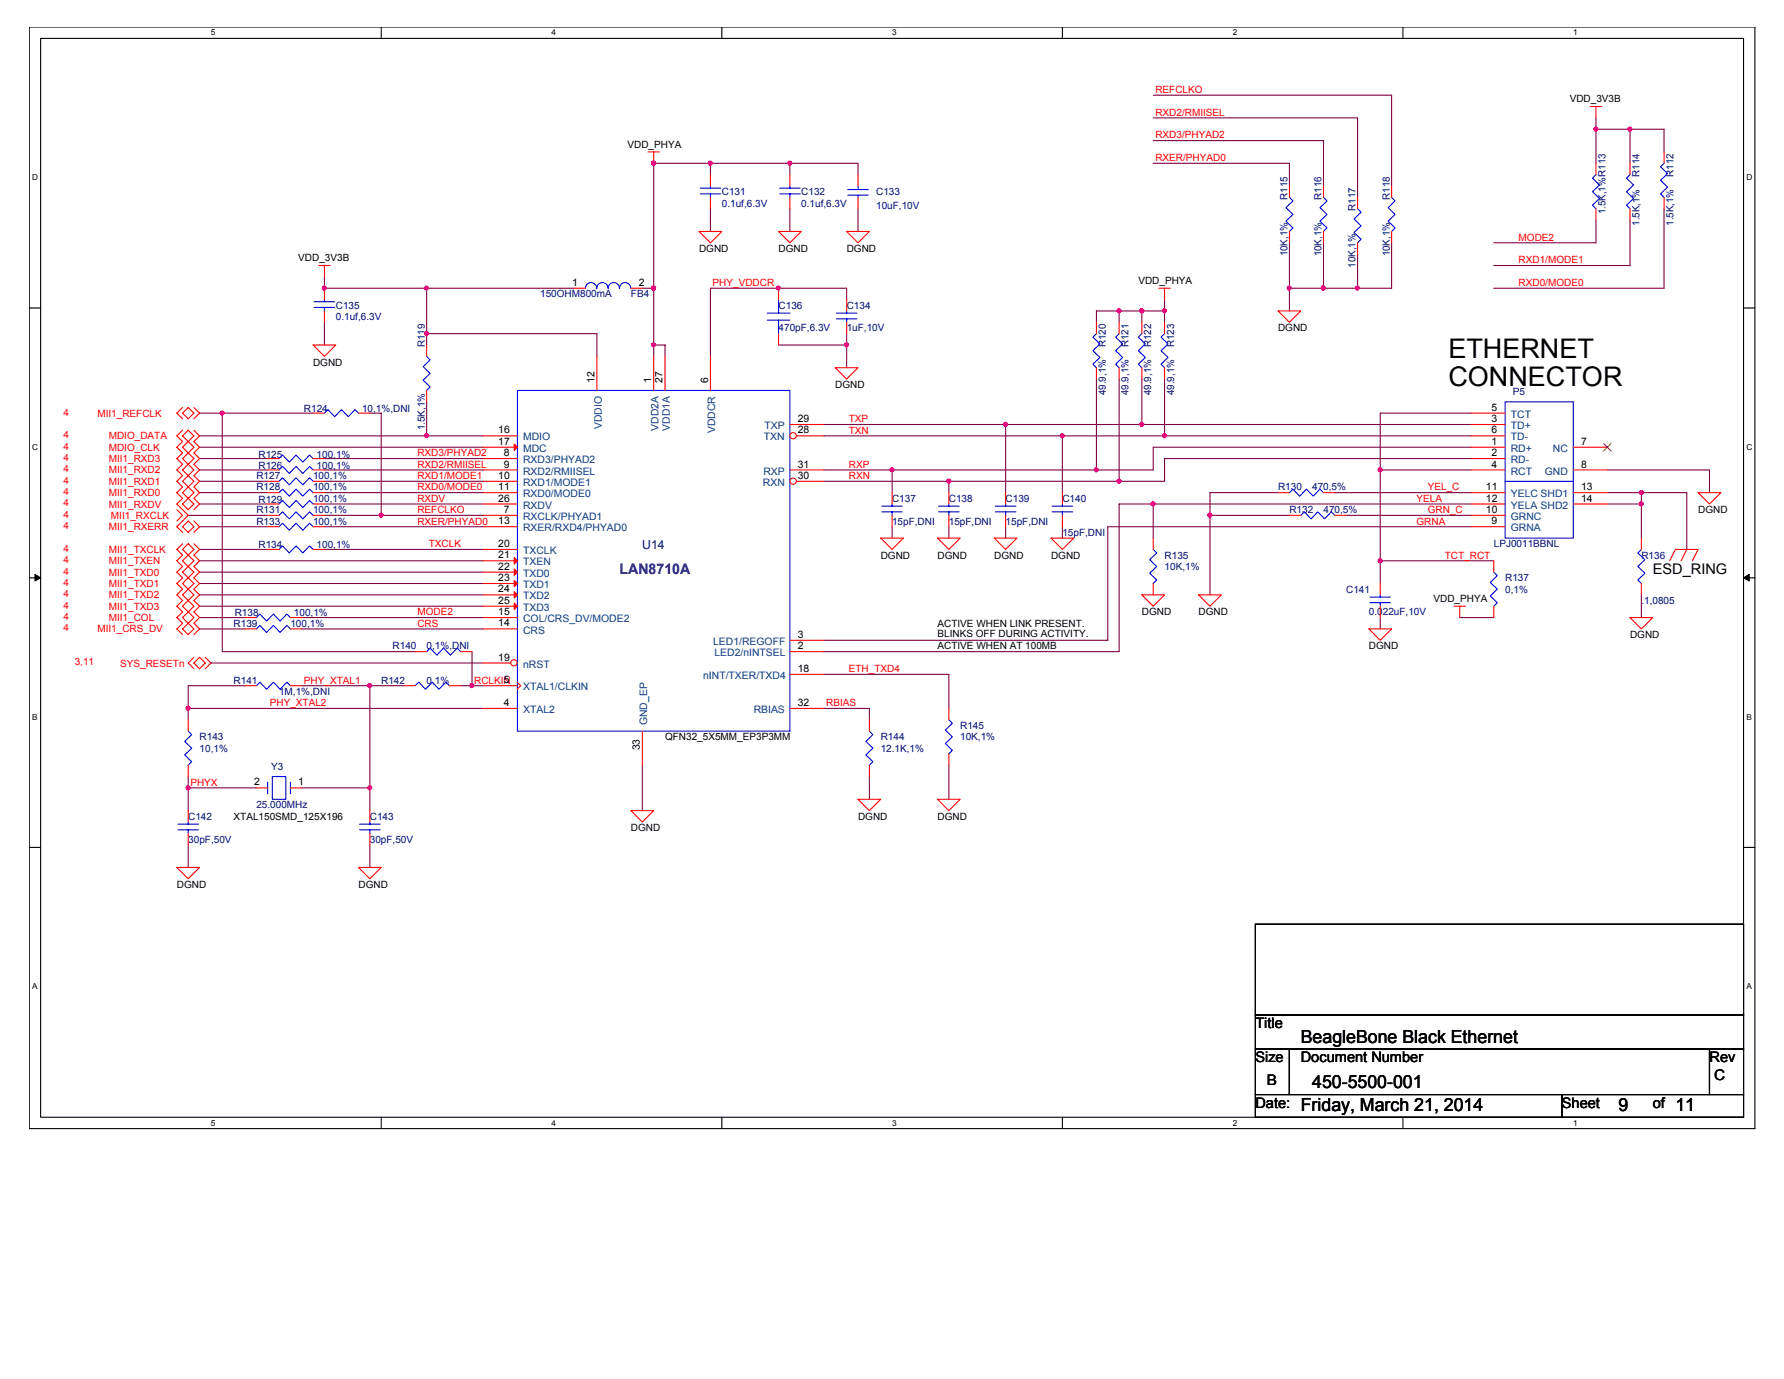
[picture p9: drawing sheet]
<svg xmlns="http://www.w3.org/2000/svg" width="279mm" height="216mm" viewBox="0 0 279 216" stroke-linecap="round" stroke-linejoin="round" font-family="sans-serif">
<path d="M4.6 4.2h270.2v172.5h-270.2zM6.4 6h266.7v168.9h-266.7z" fill="none" stroke="#000" stroke-width=".17"/>
<g fill="#fff">
<path d="M33 4.4h.7v1.4h-.7z"/>
<path d="M33 175.1h.7v1.4h-.7z"/>
</g>
<path d="M59.7 4.2v1.8M59.7 174.9v1.8" fill="none" stroke="#000" stroke-width=".17"/>
<g fill="#fff">
<path d="M86.4 4.4h.7v1.4h-.7z"/>
<path d="M86.4 175.1h.7v1.4h-.7z"/>
</g>
<path d="M113 4.2v1.8M113 174.9v1.8" fill="none" stroke="#000" stroke-width=".17"/>
<g fill="#fff">
<path d="M139.7 4.4h.7v1.4h-.7z"/>
<path d="M139.7 175.1h.7v1.4h-.7z"/>
</g>
<path d="M166.4 4.2v1.8M166.4 174.9v1.8" fill="none" stroke="#000" stroke-width=".17"/>
<g fill="#fff">
<path d="M193.1 4.4h.6v1.4h-.6z"/>
<path d="M193.1 175.1h.6v1.4h-.6z"/>
</g>
<path d="M219.7 4.2v1.8M219.7 174.9v1.8" fill="none" stroke="#000" stroke-width=".17"/>
<g fill="#fff">
<path d="M246.4 4.4h.7v1.4h-.7z"/>
<path d="M246.4 175.1h.7v1.4h-.7z"/>
<path d="M5.1 27.1h.8v1.4h-.8z"/>
<path d="M273.5 27.1h.9v1.4h-.9z"/>
<path d="M5.1 69.3h.8v1.4h-.8z"/>
<path d="M273.5 69.3h.9v1.4h-.9z"/>
</g>
<path d="M4.6 48.2h1.8M273.1 48.2h1.7" fill="none" stroke="#000" stroke-width=".17"/>
<g fill="#fff">
<path d="M5.1 111.5h.8v1.4h-.8z"/>
<path d="M273.5 111.5h.8v1.4h-.8z"/>
</g>
<path d="M4.6 90.5h1.8M273.1 90.5h1.7" fill="none" stroke="#000" stroke-width=".17"/>
<path d="M5.5 89.9l.9 .6-.9 .5zM273.1 90.5l.9-.6v1.1z" fill="#000" stroke="#000" stroke-width=".16"/>
<g fill="#fff">
<path d="M5.1 153.8h.8v1.4h-.8z"/>
<path d="M273.5 153.8h.8v1.4h-.8z"/>
</g>
<path d="M4.6 132.7h1.8M273.1 132.7h1.7M196.6 144.7h76.5v14.2h-76.5zM196.6 158.9h76.5v5.4h-76.5zM196.6 164.3h5.3v7.1h-5.3zM196.6 171.4h48v3.5h-48zM201.9 164.3h65.8v7.1h-65.8zM244.6 171.4h28.5v3.5h-28.5zM267.7 164.3h5.4v7.1h-5.4z" fill="none" stroke="#000" stroke-width=".17"/>
<g fill="none" stroke="#800040" stroke-width=".17">
<path d="M180.6 18.5h32v12.4M180.6 14.9h37.3v14.2M250 18.5v7.1M111.3 25.6v1.7M111.3 32.7v3.5M123.7 25.6v1.7M123.7 32.7v3.5M134.4 27.3v-1.7h-32v30.2M134.4 32.7v3.5M180.6 25.6h21.3v3.5M180.6 22h26.7v7.1M201.9 38v7.1h5.4"/>
<path d="M207.3 38v7.1M212.6 39.8v5.3M217.9 38v7.1h-10.6M250 20.2h5.3v5.4M250 34.5v3.5h-16.1M255.3 20.2h5.3v3.6M255.3 34.5v7.1h-21.4M260.6 32.7v12.4h-26.7M50.8 43.3v1.8h39.1M50.8 50.5v3.5M66.8 52.2h26.7v3.6M66.8 45.1v8.9"/>
<path d="M100.6 45.1h1.8M102.4 54h1.8v1.8M121.9 54h10.7M132.6 46.9v-1.8h-21.3v10.7M132.6 52.2v5.4M171.7 59.4v14.2M175.3 48.7v1.8M175.3 59.4v16M178.8 48.7v1.8M178.8 59.4v7.1M182.4 48.7h-10.7v1.8M182.4 46.9v3.6"/>
<path d="M182.4 59.4v8.8M201.9 45.1v3.6M31.3 78.9h10.6M31.3 73.6h10.6M31.3 77.1h10.6M31.3 75.4h10.6M31.3 68.2h44.4M31.3 70h44.4M31.3 71.8h10.6M31.3 64.7h17.7M34.8 64.7v37.3h30.2M50.8 78.9h24.9"/>
<path d="M50.8 73.6h24.9M50.8 77.1h24.9M50.8 75.4h24.9M50.8 71.8h24.9M57.9 64.7h1.8v16M66.8 62.9v5.3M129 66.5h101.4M129 68.2h101.4M139.7 73.6v3.5M148.6 75.4v1.7M157.5 66.5v10.6M166.4 68.2v8.9"/>
<path d="M180.6 78.9h49.8M200.2 77.1h-10.7v3.6h12.4M209.1 77.1h21.3M216.2 73.6h14.2M230.4 70h-49.8v3.6h-51.6M230.4 71.8h-48v3.6h-53.4M230.4 64.7h-14.2v26.7M251.7 78.9h5.4M251.7 73.6h16v3.5M251.7 77.1h12.5v8.9M257.1 77.1v7.1M29.5 80.7h12.4"/>
<path d="M31.3 96.7h7.1M31.3 87.8h44.4M31.3 82.5h10.6M31.3 91.4h44.4M31.3 98.5h7.1M31.3 89.6h44.4M31.3 86h10.6M31.3 93.1h44.4M31.3 94.9h44.4M47.3 96.7h28.4M47.3 98.5h28.4M50.8 82.5h24.9"/>
<path d="M50.8 80.7h24.9M50.8 86h24.9M139.7 82.5v1.7M148.6 82.5v1.7M157.5 82.5v1.7M166.4 82.5v1.7M180.6 84.2v-5.3h-5.3v23.1h-46.3M189.5 80.7v12.4M210.8 80.7h19.6M216.2 96.7v1.8M216.2 87.8h17.7M228.6 96.7h5.3"/>
<path d="M230.4 82.5h-56.9v17.7h-44.5M257.1 93.1v3.6M29.5 110.9h46.2M33 103.8h42.7M38.4 107.4h-8.9v5.3M47.3 107.4h16M57.9 107.4v19.5M72.2 107.4h3.5M73.9 102v5.4M100.6 119.8v7.1M129 105.6h19.6v5.3M129 110.9h7.2v1.8"/>
<path d="M148.6 119.8v5.3M29.5 121.6v5.3M29.5 132.2v3.6M29.5 123.4h10.6M47.3 123.4h10.6M57.9 132.2v3.6M136.2 121.6v3.5"/>
</g>
<g fill="#f0f" stroke="#f0f" stroke-width=".17">
<circle cx="171.7" cy="73.5" r=".32"/>
<circle cx="139.7" cy="73.5" r=".32"/>
<circle cx="257" cy="77.1" r=".32"/>
<circle cx="175.2" cy="75.3" r=".32"/>
<circle cx="148.6" cy="75.3" r=".32"/>
<circle cx="175.2" cy="48.7" r=".32"/>
<circle cx="178.8" cy="66.4" r=".32"/>
<circle cx="157.5" cy="66.4" r=".32"/>
<circle cx="166.4" cy="68.2" r=".32"/>
<circle cx="257" cy="78.9" r=".32"/>
<circle cx="216.1" cy="87.8" r=".32"/>
<circle cx="182.4" cy="48.7" r=".32"/>
<circle cx="178.8" cy="48.7" r=".32"/>
<circle cx="216.1" cy="73.5" r=".32"/>
<circle cx="57.9" cy="123.3" r=".32"/>
<circle cx="57.9" cy="107.3" r=".32"/>
<circle cx="66.8" cy="68.2" r=".32"/>
<circle cx="29.5" cy="110.9" r=".32"/>
<circle cx="121.9" cy="45.1" r=".32"/>
<circle cx="102.4" cy="45.1" r=".32"/>
<circle cx="102.4" cy="25.5" r=".32"/>
<circle cx="50.8" cy="45.1" r=".32"/>
<circle cx="132.6" cy="54" r=".32"/>
<circle cx="102.4" cy="54" r=".32"/>
<circle cx="123.7" cy="25.5" r=".32"/>
<circle cx="111.2" cy="25.5" r=".32"/>
<circle cx="29.5" cy="123.3" r=".32"/>
<circle cx="66.8" cy="45.1" r=".32"/>
<circle cx="66.8" cy="52.2" r=".32"/>
<circle cx="73.9" cy="107.3" r=".32"/>
<circle cx="59.7" cy="80.7" r=".32"/>
<circle cx="180.6" cy="78.9" r=".32"/>
<circle cx="34.8" cy="64.7" r=".32"/>
<circle cx="212.6" cy="45.1" r=".32"/>
<circle cx="207.3" cy="45.1" r=".32"/>
<circle cx="255.3" cy="20.2" r=".32"/>
<circle cx="249.9" cy="20.2" r=".32"/>
<circle cx="201.9" cy="45.1" r=".32"/>
<circle cx="189.5" cy="80.7" r=".32"/>
<circle cx="182.4" cy="68.2" r=".32"/>
</g>
<g fill="none" stroke="#f00" stroke-width=".17">
<path d="M249.1 16.7h1.7M250 16.7v1.8M101.5 23.8h1.8M102.4 23.8v1.8M109.5 36.2h3.5l-1.7 1.8zM111.3 27.3v1.8M111.3 30.9v1.8M121.9 36.2h3.6l-1.8 1.8zM123.7 27.3v1.8M123.7 30.9v1.8M132.6 36.2h3.6l-1.8 1.8zM207.3 29.1v1.8"/>
<path d="M207.3 36.2v1.8M212.6 30.9v1.8M212.6 38v1.8M250 25.6v1.7M250 32.7v1.8M260.6 23.8v1.8M260.6 30.9v1.8M49 54h3.6l-1.8 1.8zM49.9 41.6h1.8M50.8 41.6v1.7M66.8 54v1.8M89.9 45.1h1.8"/>
<path d="M98.8 45.1h1.8M121.9 45.1v1.8M121.9 52.2v1.8M130.8 57.6h3.6l-1.8 1.8zM178.8 50.5v1.7M178.8 57.6v1.8M181.5 45.1h1.8M182.4 45.1v1.8M182.4 50.5v1.7M182.4 57.6v1.8M200.2 48.7h3.5l-1.8 1.8zM27.7 79.8l.9 .9-.9 .9"/>
<path d="M28.6 67.4l-.9 .8 .9 .9-.9 .9 .9 .9-.9 .9 .9 .9-.9 .9 .9 .9-.9 .9 .9 .8-.9 .9 .9 .9-.9 .9 1.8 1.8-1.8 1.8 .9 .9M28.6 68.2l.9-.8 .9 .8-.9 .9zM28.6 63.8l-.9 .9 .9 .9M28.6 64.7l.9-.9 .9 .9-.9 .9zM29.5 69.1l-.9 .9 .9 .9M29.5 69.1l.9 .9-.9 .9M29.5 74.5l-.9 .9 .9 .8M29.5 74.5l.9 .9-.9 .8M29.5 76.2l-.9 .9 .9 .9M29.5 76.2l.9 .9-.9 .9M29.5 70.9l-.9 .9 .9 .9M29.5 70.9l.9 .9-.9 .9"/>
<path d="M29.5 72.7l-.9 .9 .9 .9M29.5 72.7l.9 .9-.9 .9M29.5 78l.9 .9-.9 .9-.9-.9zM30.4 67.4l.9 .8-.9 .9 .9 .9-.9 .9 .9 .9-.9 .9 .9 .9-.9 .9 .9 .9-.9 .8 .9 .9-.9 .9 .9 .9-.9 .9M30.4 63.8l.9 .9-.9 .9M41.9 73.6h1.8M41.9 71.8h1.8M41.9 75.4h1.8M49 73.6h1.8M49 71.8h1.8M49 64.7h1.8M49 75.4h1.8"/>
<path d="M56.1 64.7h1.8M66.8 61.1v1.8M75.7 73.6h5.3M75.7 77.1h5.3M75.7 71.8h5.3M75.7 75.4h5.3M75.7 68.2h5.3M75.7 70h5.3M75.7 78.9h5.3M139.7 77.1v1.8M148.6 77.1v1.8M157.5 77.1v1.8"/>
<path d="M166.4 77.1v1.8M200.2 77.1h1.7M207.3 77.1h1.8M230.4 73.6h5.3M230.4 77.1h5.3M230.4 71.8h5.3M230.4 64.7h5.3M230.4 66.5h5.3M230.4 68.2h5.3M230.4 70h5.3M230.4 78.9h5.3M246.4 73.6h5.3"/>
<path d="M246.4 77.1h5.3M246.4 70h5.3M246.4 78.9h5.3M266 77.1h3.5l-1.8 1.8zM28.6 85.1l-.9 .9 .9 .9-.9 .9 .9 .9-.9 .9 .9 .9-.9 .9 .9 .8-.9 .9 .9 .9-.9 .9 .9 .9-.9 .9 .9 .9-.9 .9 .9 .9M28.6 98.5l.9-.9 .9 .9-.9 .9zM29.5 88.7l-.9 .9 .9 .9M29.5 88.7l.9 .9-.9 .9M29.5 81.6l.9 .9-.9 .9-.9-.9zM29.5 86.9l-.9 .9 .9 .9M29.5 86.9l.9 .9-.9 .9M29.5 90.5l-.9 .9 .9 .8"/>
<path d="M29.5 90.5l.9 .9-.9 .8M29.5 92.2l-.9 .9 .9 .9M29.5 92.2l.9 .9-.9 .9M29.5 94l-.9 .9 .9 .9M29.5 94l.9 .9-.9 .9M29.5 85.1l.9 .9-.9 .9-.9-.9zM29.5 95.8l-.9 .9 .9 .9M29.5 95.8l.9 .9-.9 .9M30.4 85.1l.9 .9-.9 .9 .9 .9-.9 .9 .9 .9-.9 .9 .9 .9-.9 .8 .9 .9-.9 .9 .9 .9-.9 .9 .9 .9-.9 .9 .9 .9-.9 .9M30.4 81.6l.9 .9-.9 .9M38.4 98.5h1.7M41.9 80.7h1.8"/>
<path d="M41.9 86h1.8M45.5 98.5h1.8M49 80.7h1.8M49 86h1.8M75.7 94.9h5.3M75.7 80.7h5.3M75.7 98.5h5.3M75.7 82.5h5.3M75.7 86h5.3M75.7 87.8h5.3M75.7 89.6h5.3M75.7 91.4h5.3"/>
<path d="M75.7 93.1h5.3M75.7 96.7h5.3M137.9 84.2h3.6l-1.8 1.8zM139.7 80.7v1.8M146.8 84.2h3.6l-1.8 1.8zM148.6 80.7v1.8M155.7 84.2h3.6l-1.8 1.8zM157.5 80.7v1.8M164.6 84.2h3.6l-1.8 1.8zM166.4 80.7v1.8M178.8 93.1h3.6l-1.8 1.8zM180.6 84.2v1.8"/>
<path d="M180.6 91.4v1.7M187.7 93.1h3.6l-1.8 1.8zM201.9 80.7h1.8M209.1 80.7h1.7M214.4 98.5h3.5l-1.7 1.7zM216.2 91.4v1.7M216.2 94.9v1.8M227.7 94.9h1.8M228.6 94.9v1.8M230.4 80.7h5.3M230.4 82.5h5.3M233.9 87.8v1.8"/>
<path d="M233.9 94.9v1.8M255.3 96.7h3.5l-1.7 1.8zM261.5 87.8l.9-1.8h3.6l-.9 1.8M264.2 86l-.9 1.8M30.4 102.9l-.9 .9 .9 .9M31.3 102.9l.8 .9-.8 .9-.9-.9zM32.1 102.9l.9 .9-.9 .9M65 102h1.8M72.2 102h1.7M27.7 135.8h3.6l-1.8 1.8zM40.1 123.4h1.8M45.5 123.4h1.8"/>
<path d="M56.1 135.8h3.6l-1.8 1.8zM57.9 126.9v1.8M57.9 130.5v1.7M98.8 126.9h3.6l-1.8 1.8zM134.4 125.1h3.5l-1.7 1.8zM146.8 125.1h3.6l-1.8 1.8z"/>
</g>
<g fill="none" stroke="#00f" stroke-width=".17">
<path d="M109.7 30.4h3.2M109.7 29.5h3.2M111.3 29.1v.4M111.3 30.4v.5M122.1 30.4h3.2M122.1 29.5h3.2M123.7 29.1v.4M123.7 30.4v.5M207.3 30.9l.5 .6-1.1 1 1.1 1.1-1.1 1 1.1 1.1-.5 .5M212.6 32.7l.6 .5-1.1 1.1 1.1 1-1.1 1.1 1.1 1.1-.6 .5M250 27.3l-.6 .6 1.1 1.1-1.1 1 1.1 1.1-1.1 1 .6 .6M260.6 25.6l-.5 .5 1.1 1.1-1.1 1 1.1 1.1-1.1 1.1 .5 .5"/>
<path d="M66.8 55.8l.6 .5-1.1 1.1 1.1 1.1-1.1 1 1.1 1.1-.6 .5M91.7 45.1a.87 .87 0 0 1 .9-.9 .87 .87 0 0 1 .8 .9M93.5 45.1a.87 .87 0 0 1 .9-.9 .87 .87 0 0 1 .8 .9M95.3 45.1a.87 .87 0 0 1 .8-.9 .87 .87 0 0 1 .9 .9M97 45.1a.87 .87 0 0 1 .9-.9 .87 .87 0 0 1 .9 .9M120.2 49h3.5M120.2 50.1h3.5M121.9 46.9v2.1M121.9 50.1v2.1M178.8 52.2l-.5 .6 1.1 1-1.1 1.1 1.1 1.1-1.1 1 .5 .6M182.4 52.2l-.6 .6 1.1 1-1.1 1.1 1.1 1.1-1.1 1 .6 .6M43.7 73.6l.6-.6 1 1.1 1.1-1.1 1 1.1 1.1-1.1 .5 .6"/>
<path d="M43.7 71.8l.6-.6 1 1.1 1.1-1.1 1 1.1 1.1-1.1 .5 .6M43.7 75.4l.6-.6 1 1.1 1.1-1.1 1 1.1 1.1-1.1 .5 .6M50.8 64.7l.6-.6 1 1.1 1.1-1.1 1 1.1 1.1-1.1 .5 .6M81 61.1h42.7v53.4h-42.7zM138.1 79.2h3.2M139.7 78.9v.3M147 79.2h3.2M148.6 78.9v.3M155.9 79.2h3.2M157.5 78.9v.3M164.8 79.2h3.2M166.4 78.9v.3"/>
<path d="M201.9 77.1l.6-.5 1.1 1.1 1-1.1 1.1 1.1 1-1.1 .6 .5M235.7 62.9h10.7v21.3h-10.7zM235.7 75.4h10.7M40.1 98.5l.6-.6 1.1 1.1 1-1.1 1.1 1.1 1-1.1 .6 .6M43.7 80.7l.6-.6 1 1.1 1.1-1.1 1 1.1 1.1-1.1 .5 .6M43.7 86l.6-.5 1 1.1 1.1-1.1 1 1.1 1.1-1.1 .5 .5M138.1 80.1h3.2M139.7 80.1v.6M147 80.1h3.2M148.6 80.1v.6M155.9 80.1h3.2M157.5 80.1v.6"/>
<path d="M164.8 80.1h3.2M166.4 80.1v.6M180.6 86l.6 .6-1.1 1 1.1 1.1-1.1 1 1.1 1.1-.6 .6M203.7 80.7l.6-.6 1 1.1 1.1-1.1 1 1.1 1.1-1.1 .6 .6M214.6 94.4h3.2M214.6 93.5h3.2M216.2 93.1v.4M216.2 94.4v.5M233.9 89.6l.6 .5-1.1 1.1 1.1 1-1.1 1.1 1.1 1.1-.6 .5M66.8 102l.6-.5 1 1.1 1.1-1.1 1 1.1 1.1-1.1 .6 .5M41.9 122.5v1.7M42.6 121.6h2.2v3.5h-2.2z"/>
<path d="M45.5 122.5v1.7M56.3 129.9h3.2M56.3 129h3.2M57.9 128.7v.3M57.9 129.9v.6"/>
</g>
<path d="M251.2 69.5l1.1 1.1M252.3 69.5l-1.2 1.1" fill="none" stroke="#804000" stroke-width=".16"/>
<g fill="#f00" stroke="#f00" stroke-width=".17">
<path d="M80.5 69.5l.5 .5-.5 .5z"/>
<path d="M80.5 87.3l.5 .5-.5 .5z"/>
<path d="M80.5 89.1l.5 .5-.5 .5z"/>
<path d="M80.5 90.8l.5 .6-.5 .5z"/>
<path d="M80.5 92.6l.5 .5-.5 .5z"/>
<path d="M80.5 94.4l.5 .5-.5 .5z"/>
</g>
<circle cx="80.5" cy="103.8" r=".5" fill="#fff" stroke="#f00" stroke-width=".17"/>
<path d="M93.5 55.8v5.3M102.4 55.8v5.3M104.2 55.8v5.3M111.3 55.8v5.3M123.7 73.6h5.3M75.7 103.8h4.3M75.7 107.4h5.3M75.7 110.9h5.3M81 106.8l.5 .6-.5 .5M100.6 114.5v5.3M123.7 110.9h5.3" fill="none" stroke="#f00" stroke-width=".17"/>
<circle cx="124.2" cy="75.3" r=".5" fill="#fff" stroke="#f00" stroke-width=".17"/>
<path d="M124.8 75.4h4.2" fill="none" stroke="#f00" stroke-width=".17"/>
<circle cx="124.2" cy="68.2" r=".5" fill="#fff" stroke="#f00" stroke-width=".17"/>
<g fill="none" stroke="#f00" stroke-width=".17">
<path d="M134.4 27.3v1.8M134.4 30.9v1.8M201.9 29.1v1.8M201.9 36.2v1.8M217.9 29.1v1.8M217.9 36.2v1.8M255.3 25.6v1.7M255.3 32.7v1.8M50.8 45.1v1.8M50.8 48.7v1.8M132.6 46.9v1.8M132.6 50.5v1.7"/>
<path d="M171.7 50.5v1.7M171.7 57.6v1.8M175.3 50.5v1.7M175.3 57.6v1.8M41.9 77.1h1.8M41.9 78.9h1.8M49 77.1h1.8M49 78.9h1.8M123.7 66.5h5.3M124.8 68.2h4.2M38.4 96.7h1.7M41.9 82.5h1.8"/>
<path d="M45.5 96.7h1.8M49 82.5h1.8M257.1 84.2v1.8M257.1 91.4v1.7M29.5 112.7v1.8M29.5 119.8v1.8M38.4 107.4h1.7M45.5 107.4h1.8M63.3 107.4h1.7M70.4 107.4h1.8M123.7 105.6h5.3M123.7 102h5.3"/>
<path d="M123.7 100.2h5.3M136.2 112.7v1.8M136.2 119.8v1.8M148.6 110.9v1.8M148.6 118v1.8M29.5 126.9v1.8M29.5 130.5v1.7"/>
</g>
<g fill="none" stroke="#00f" stroke-width=".17">
<path d="M132.8 29.7h3.2M132.8 30.6h3.2M134.4 29.1v.6M134.4 30.6v.3M201.9 30.9l.6 .6-1.1 1 1.1 1.1-1.1 1 1.1 1.1-.6 .5M217.9 30.9l.6 .6-1.1 1 1.1 1.1-1.1 1 1.1 1.1-.6 .5M255.3 27.3l-.6 .6 1.1 1.1-1.1 1 1.1 1.1-1.1 1 .6 .6M49.2 48.1h3.2M49.2 47.2h3.2M50.8 46.9v.3M50.8 48.1v.6M131 49.9h3.2"/>
<path d="M131 49h3.2M132.6 48.7v.3M132.6 49.9v.6M171.7 52.2l-.5 .6 1.1 1-1.1 1.1 1.1 1.1-1.1 1 .5 .6M175.3 52.2l-.6 .6 1.1 1-1.1 1.1 1.1 1.1-1.1 1 .6 .6M43.7 77.1l.6-.5 1 1.1 1.1-1.1 1 1.1 1.1-1.1 .5 .5M43.7 78.9l.6-.5 1 1.1 1.1-1.1 1 1.1 1.1-1.1 .5 .5M40.1 96.7l.6-.6 1.1 1.1 1-1.1 1.1 1.1 1-1.1 .6 .6M43.7 82.5l.6-.6 1 1.1 1.1-1.1 1 1.1 1.1-1.1 .5 .6M257.1 86l-.6 .6 1.1 1-1.1 1.1 1.1 1-1.1 1.1 .6 .6M29.5 114.5l.5 .5-1.1 1.1 1.1 1-1.1 1.1 1.1 1.1-.5 .5M40.1 107.4l.6-.6 1.1 1.1 1-1.1 1.1 1.1 1-1.1 .6 .6"/>
<path d="M65 107.4l.6-.6 1 1.1 1.1-1.1 1.1 1.1 1-1.1 .6 .6M136.2 114.5l.5 .5-1.1 1.1 1.1 1-1.1 1.1 1.1 1.1-.5 .5M148.6 112.7l.6 .5-1.1 1.1 1.1 1.1-1.1 1 1.1 1.1-.6 .5M27.9 129.9h3.2M27.9 129h3.2M29.5 128.7v.3M29.5 129.9v.6"/>
</g>
<g fill="#f0f" stroke="#f0f" stroke-width=".17">
<circle cx="171.7" cy="73.5" r=".32"/>
<circle cx="139.7" cy="73.5" r=".32"/>
<circle cx="257" cy="77.1" r=".32"/>
<circle cx="175.2" cy="75.3" r=".32"/>
<circle cx="148.6" cy="75.3" r=".32"/>
<circle cx="175.2" cy="48.7" r=".32"/>
<circle cx="178.8" cy="66.4" r=".32"/>
<circle cx="157.5" cy="66.4" r=".32"/>
<circle cx="166.4" cy="68.2" r=".32"/>
<circle cx="257" cy="78.9" r=".32"/>
<circle cx="216.1" cy="87.8" r=".32"/>
<circle cx="182.4" cy="48.7" r=".32"/>
<circle cx="178.8" cy="48.7" r=".32"/>
<circle cx="216.1" cy="73.5" r=".32"/>
<circle cx="57.9" cy="123.3" r=".32"/>
<circle cx="57.9" cy="107.3" r=".32"/>
<circle cx="66.8" cy="68.2" r=".32"/>
<circle cx="29.5" cy="110.9" r=".32"/>
<circle cx="121.9" cy="45.1" r=".32"/>
<circle cx="102.4" cy="45.1" r=".32"/>
<circle cx="102.4" cy="25.5" r=".32"/>
<circle cx="50.8" cy="45.1" r=".32"/>
<circle cx="132.6" cy="54" r=".32"/>
<circle cx="102.4" cy="54" r=".32"/>
<circle cx="123.7" cy="25.5" r=".32"/>
<circle cx="111.2" cy="25.5" r=".32"/>
<circle cx="29.5" cy="123.3" r=".32"/>
<circle cx="66.8" cy="45.1" r=".32"/>
<circle cx="66.8" cy="52.2" r=".32"/>
<circle cx="73.9" cy="107.3" r=".32"/>
<circle cx="59.7" cy="80.7" r=".32"/>
<circle cx="180.6" cy="78.9" r=".32"/>
<circle cx="34.8" cy="64.7" r=".32"/>
<circle cx="212.6" cy="45.1" r=".32"/>
<circle cx="207.3" cy="45.1" r=".32"/>
<circle cx="255.3" cy="20.2" r=".32"/>
<circle cx="249.9" cy="20.2" r=".32"/>
<circle cx="201.9" cy="45.1" r=".32"/>
<circle cx="189.5" cy="80.7" r=".32"/>
<circle cx="182.4" cy="68.2" r=".32"/>
</g>
<g font-size="4.2">
<text x="226.8" y="56">ETHERNET</text>
<text x="226.8" y="60.4">CONNECTOR</text>
</g>
<g font-size="2.8">
<text x="203.7" y="163.2">BeagleBone Black Ethernet</text>
<text x="203.7" y="173.9">Friday, March 21, 2014</text>
<text x="205.5" y="170.3">450-5500-001</text>
<text x="253.5" y="173.9">9</text>
<text x="262.4" y="173.9">11</text>
</g>
<text font-size="2.3" fill="#000080" x="97" y="89.9">LAN8710A</text>
<g font-size="2.3">
<text x="258.8" y="89.9">ESD_RING</text>
<text x="196.6" y="161">Title</text>
<text x="196.6" y="166.3">Size</text>
<text x="203.7" y="166.3">Document Number</text>
<text x="267.7" y="166.3">Rev</text>
<text x="196.6" y="173.4">Date:</text>
<text x="198.4" y="169.9">B</text>
<text x="244.6" y="173.4">Sheet</text>
<text x="258.8" y="173.4">of</text>
<text x="268.4" y="169.2">C</text>
</g>
<text font-size="1.9" fill="#000080" x="100.6" y="86">U14</text>
<g font-size="1.6" fill="#f00">
<text x="180.9" y="14.6">REFCLKO</text>
<text x="180.9" y="18.1">RXD2/RMIISEL</text>
<text x="180.9" y="21.7">RXD3/PHYAD2</text>
<text x="180.9" y="25.2">RXER/PHYAD0</text>
<text x="237.8" y="37.7">MODE2</text>
<text x="237.8" y="41.2">RXD1/MODE1</text>
<text x="111.6" y="44.8">PHY_VDDCR</text>
<text x="237.8" y="44.8">RXD0/MODE0</text>
<text x="9.9" y="65.1">4</text>
<text x="15.3" y="65.2">MII1_REFCLK</text>
<text x="9.9" y="70.4">4</text>
<text x="9.9" y="68.6">4</text>
<text x="17" y="70.6">MDIO_CLK</text>
<text x="17" y="68.8">MDIO_DATA</text>
<text x="65.4" y="71.5">RXD3/PHYAD2</text>
<text x="132.9" y="67.9">TXN</text>
<text x="132.9" y="66.1">TXP</text>
<text x="9.9" y="75.7">4</text>
<text x="9.9" y="77.5">4</text>
<text x="9.9" y="72.2">4</text>
<text x="9.9" y="74">4</text>
<text x="17" y="75.9">MII1_RXD1</text>
<text x="17" y="77.7">MII1_RXD0</text>
<text x="17" y="72.3">MII1_RXD3</text>
<text x="17" y="74.1">MII1_RXD2</text>
<text x="65.4" y="75">RXD1/MODE1</text>
<text x="65.4" y="76.8">RXD0/MODE0</text>
<text x="65.4" y="73.2">RXD2/RMIISEL</text>
<text x="132.9" y="75">RXN</text>
<text x="132.9" y="73.2">RXP</text>
<text x="223.6" y="76.8">YEL_C</text>
<text x="9.9" y="81.1">4</text>
<text x="9.9" y="82.8">4</text>
<text x="9.9" y="79.3">4</text>
<text x="17" y="83">MII1_RXERR</text>
<text x="17" y="79.5">MII1_RXDV</text>
<text x="17.4" y="81.2">MII1_RXCLK</text>
<text x="65.4" y="82.1">RXER/PHYAD0</text>
<text x="65.4" y="80.3">REFCLKO</text>
<text x="65.4" y="78.6">RXDV</text>
<text x="221.8" y="78.6">YELA</text>
<text x="221.8" y="82.1">GRNA</text>
<text x="223.6" y="80.3">GRN_C</text>
<text x="9.9" y="90">4</text>
<text x="9.9" y="88.2">4</text>
<text x="9.9" y="86.4">4</text>
<text x="17" y="88.3">MII1_TXEN</text>
<text x="17" y="86.6">MII1_TXCLK</text>
<text x="67.2" y="85.7">TXCLK</text>
<text x="226.3" y="87.5">TCT_RCT</text>
<text x="9.9" y="91.7">4</text>
<text x="9.9" y="93.5">4</text>
<text x="9.9" y="95.3">4</text>
<text x="17" y="90.1">MII1_TXD0</text>
<text x="17" y="91.9">MII1_TXD1</text>
<text x="17" y="93.7">MII1_TXD2</text>
<text x="17" y="95.5">MII1_TXD3</text>
<text x="9.9" y="97.1">4</text>
<text x="9.9" y="98.8">4</text>
<text x="15.3" y="99">MII1_CRS_DV</text>
<text x="17" y="97.2">MII1_COL</text>
<text x="65.4" y="98.1">CRS</text>
<text x="65.4" y="96.4">MODE2</text>
<text x="11.7" y="104.2">3,11</text>
<text x="18.8" y="104.4">SYS_RESETn</text>
<text x="47.6" y="107">PHY_XTAL1</text>
<text x="74.3" y="107">RCLKIN</text>
<text x="132.9" y="105.2">ETH_TXD4</text>
<text x="42.3" y="110.6">PHY_XTAL2</text>
<text x="129.4" y="110.6">RBIAS</text>
<text x="29.8" y="123">PHYX</text>
</g>
<g font-size="1.6">
<text x="245.8" y="16">VDD_3V3B</text>
<text x="98.3" y="23.1">VDD_PHYA</text>
<text x="46.7" y="40.9">VDD_3V3B</text>
<text x="109.5" y="39.5">DGND</text>
<text x="121.9" y="39.5">DGND</text>
<text x="132.6" y="39.5">DGND</text>
<text x="89.6" y="44.7">1</text>
<text x="100" y="44.7">2</text>
<text x="178.3" y="44.4">VDD_PHYA</text>
<text x="200.2" y="51.9">DGND</text>
<text x="49" y="57.2">DGND</text>
<text x="93.1" y="59.9" transform="rotate(-90 93.1 59.9)">12</text>
<text x="102" y="59.9" transform="rotate(-90 102 59.9)">1</text>
<text x="103.8" y="59.9" transform="rotate(-90 103.8 59.9)">27</text>
<text x="110.9" y="59.9" transform="rotate(-90 110.9 59.9)">6</text>
<text x="130.8" y="60.8">DGND</text>
<text x="233.6" y="64.3">5</text>
<text x="78" y="67.9">16</text>
<text x="78" y="69.6">17</text>
<text x="78.9" y="71.4">8</text>
<text x="124.9" y="67.9">28</text>
<text x="124.9" y="66.1">29</text>
<text x="233.6" y="66.1">3</text>
<text x="233.6" y="67.9">6</text>
<text x="233.6" y="69.6">1</text>
<text x="233.6" y="71.4">2</text>
<text x="247.6" y="69.6">7</text>
<text x="78" y="75">10</text>
<text x="78" y="76.7">11</text>
<text x="78.9" y="73.2">9</text>
<text x="124.9" y="75">30</text>
<text x="124.9" y="73.2">31</text>
<text x="232.7" y="76.7">11</text>
<text x="233.6" y="73.2">4</text>
<text x="247.6" y="73.2">8</text>
<text x="247.6" y="76.7">13</text>
<text x="78" y="78.5">26</text>
<text x="78" y="82.1">13</text>
<text x="78.9" y="80.3">7</text>
<text x="232.7" y="78.5">12</text>
<text x="232.7" y="80.3">10</text>
<text x="233.6" y="82.1">9</text>
<text x="247.6" y="78.5">14</text>
<text x="266" y="80.3">DGND</text>
<text x="78" y="85.6">20</text>
<text x="78" y="87.4">21</text>
<text x="78" y="89.2">22</text>
<text x="137.9" y="87.5">DGND</text>
<text x="146.8" y="87.5">DGND</text>
<text x="155.7" y="87.5">DGND</text>
<text x="164.6" y="87.5">DGND</text>
<text x="78" y="91">23</text>
<text x="78" y="92.8">24</text>
<text x="78" y="94.5">25</text>
<text x="224.5" y="94.2">VDD_PHYA</text>
<text x="78" y="96.3">15</text>
<text x="78" y="98.1">14</text>
<text x="124.9" y="101.6">2</text>
<text x="124.9" y="99.9">3</text>
<text x="146.8" y="98.1">ACTIVE WHEN LINK PRESENT.</text>
<text x="146.8" y="99.7">BLINKS OFF DURING ACTIVITY.</text>
<text x="146.8" y="101.7">ACTIVE WHEN AT 100MB</text>
<text x="178.8" y="96.4">DGND</text>
<text x="187.7" y="96.4">DGND</text>
<text x="214.4" y="101.7">DGND</text>
<text x="255.3" y="99.9">DGND</text>
<text x="78" y="103.4">19</text>
<text x="78.9" y="107">5</text>
<text x="124.9" y="105.2">18</text>
<text x="78.9" y="110.5">4</text>
<text x="124.9" y="110.5">32</text>
<text x="100.2" y="117.5" transform="rotate(-90 100.2 117.5)">33</text>
<text x="104.2" y="115.9">QFN32_5X5MM_EP3P3MM</text>
<text x="39.8" y="123">2</text>
<text x="46.7" y="123">1</text>
<text x="36.6" y="128.4">XTAL150SMD_125X196</text>
<text x="98.8" y="130.1">DGND</text>
<text x="134.4" y="128.4">DGND</text>
<text x="146.8" y="128.4">DGND</text>
<text x="27.7" y="139">DGND</text>
<text x="56.1" y="139">DGND</text>
</g>
<g font-size="1.6" fill="#000080">
<text x="256.8" y="27.7" transform="rotate(-90 256.8 27.7)">R114</text>
<text x="262.1" y="27.7" transform="rotate(-90 262.1 27.7)">R112</text>
<text x="113" y="30.6">C131</text>
<text x="113" y="32.3">0.1uf,6.3V</text>
<text x="125.5" y="30.6">C132</text>
<text x="125.5" y="32.3">0.1uf,6.3V</text>
<text x="137.2" y="30.6">C133</text>
<text x="137.2" y="32.7">10uF,10V</text>
<text x="201.6" y="31.2" transform="rotate(-90 201.6 31.2)">R115</text>
<text x="207" y="31.2" transform="rotate(-90 207 31.2)">R116</text>
<text x="212.3" y="33" transform="rotate(-90 212.3 33)">R117</text>
<text x="217.6" y="31.2" transform="rotate(-90 217.6 31.2)">R118</text>
<text x="251.4" y="33.6" transform="rotate(-90 251.4 33.6)">1.5K,1%R113</text>
<text x="256.8" y="35.3" transform="rotate(-90 256.8 35.3)">1.5K,1%</text>
<text x="262.1" y="35.3" transform="rotate(-90 262.1 35.3)">1.5K,1%</text>
<text x="201.6" y="40.1" transform="rotate(-90 201.6 40.1)">10K,1%</text>
<text x="207" y="40.1" transform="rotate(-90 207 40.1)">10K,1%</text>
<text x="212.3" y="41.9" transform="rotate(-90 212.3 41.9)">10K,1%</text>
<text x="217.6" y="40.1" transform="rotate(-90 217.6 40.1)">10K,1%</text>
<text x="84.6" y="46.6">150OHM800mA</text>
<text x="98.8" y="46.6">FB4</text>
<text x="52.6" y="48.3">C135</text>
<text x="52.6" y="50.1">0.1uf,6.3V</text>
<text x="121.9" y="48.3">C136</text>
<text x="121.9" y="51.9">470pF,6.3V</text>
<text x="132.6" y="48.3">C134</text>
<text x="132.6" y="51.9">1uF,10V</text>
<text x="66.5" y="54.4" transform="rotate(-90 66.5 54.4)">R119</text>
<text x="173.2" y="54.4" transform="rotate(-90 173.2 54.4)">R120</text>
<text x="176.8" y="54.4" transform="rotate(-90 176.8 54.4)">R121</text>
<text x="180.3" y="54.4" transform="rotate(-90 180.3 54.4)">R122</text>
<text x="183.9" y="54.4" transform="rotate(-90 183.9 54.4)">R123</text>
<text x="47.6" y="64.5">R124</text>
<text x="56.7" y="64.5">10,1%,DNI</text>
<text x="173.2" y="61.8" transform="rotate(-90 173.2 61.8)">49.9,1%</text>
<text x="176.8" y="61.8" transform="rotate(-90 176.8 61.8)">49.9,1%</text>
<text x="180.3" y="61.8" transform="rotate(-90 180.3 61.8)">49.9,1%</text>
<text x="183.9" y="61.8" transform="rotate(-90 183.9 61.8)">49.9,1%</text>
<text x="237" y="61.8">P5</text>
<text x="40.5" y="71.6">R125</text>
<text x="49.6" y="71.6">100,1%</text>
<text x="66.5" y="67.4" transform="rotate(-90 66.5 67.4)">1.5K,1%</text>
<text x="40.1" y="75">R127</text>
<text x="40.1" y="76.8">R128</text>
<text x="40.5" y="73.4">R126</text>
<text x="49" y="75">100,1%</text>
<text x="49" y="76.8">100,1%</text>
<text x="49.6" y="73.4">100,1%</text>
<text x="200.2" y="76.8">R130</text>
<text x="205.5" y="76.8">470,5%</text>
<text x="40.1" y="80.3">R131</text>
<text x="40.1" y="82.1">R133</text>
<text x="40.5" y="78.7">R129</text>
<text x="49" y="80.3">100,1%</text>
<text x="49" y="82.1">100,1%</text>
<text x="49" y="78.6">100,1%</text>
<text x="139.7" y="78.6">C137</text>
<text x="139.7" y="82.1">15pF,DNI</text>
<text x="148.6" y="78.6">C138</text>
<text x="148.6" y="82.1">15pF,DNI</text>
<text x="157.5" y="78.6">C139</text>
<text x="157.5" y="82.1">15pF,DNI</text>
<text x="166.4" y="78.6">C140</text>
<text x="166.4" y="83.9">15pF,DNI</text>
<text x="201.9" y="80.3">R132</text>
<text x="207.3" y="80.3">470,5%</text>
<text x="40.5" y="85.9">R134</text>
<text x="49.6" y="85.9">100,1%</text>
<text x="182.4" y="87.5">R135</text>
<text x="182.4" y="89.2">10K,1%</text>
<text x="233.9" y="85.7">LPJ0011BBNL</text>
<text x="257.1" y="87.5">R136</text>
<text x="210.8" y="92.8">C141</text>
<text x="235.7" y="91">R137</text>
<text x="235.7" y="92.8">0,1%</text>
<text x="257.1" y="94.6">.1,0805</text>
<text x="36.6" y="98.1">R139</text>
<text x="36.8" y="96.5">R138</text>
<text x="45.5" y="98.1">100,1%</text>
<text x="46" y="96.5">100,1%</text>
<text x="61.5" y="101.7">R140</text>
<text x="66.8" y="101.7">0,1%,DNI</text>
<text x="214.4" y="96.4">0.022uF,10V</text>
<text x="36.6" y="107">R141</text>
<text x="59.7" y="107">R142</text>
<text x="66.8" y="107">0,1%</text>
<text x="43.7" y="108.8">1M,1%,DNI</text>
<text x="31.3" y="115.9">R143</text>
<text x="31.3" y="117.7">10,1%</text>
<text x="137.9" y="115.9">R144</text>
<text x="137.9" y="117.7">12.1K,1%</text>
<text x="150.4" y="114.1">R145</text>
<text x="150.4" y="115.9">10K,1%</text>
<text x="42.5" y="120.5">Y3</text>
<text x="29.5" y="128.4">C142</text>
<text x="29.5" y="131.9">30pF,50V</text>
<text x="40.1" y="126.6">25.000MHz</text>
<text x="57.9" y="128.4">C143</text>
<text x="57.9" y="131.9">30pF,50V</text>
</g>
<g font-size="1.6" fill="#004080">
<text x="236.6" y="65.4">TCT</text>
<text x="81.9" y="69">MDIO</text>
<text x="81.9" y="70.7">MDC</text>
<text x="94.2" y="67.2" transform="rotate(-90 94.2 67.2)">VDDIO</text>
<text x="103.1" y="67.5" transform="rotate(-90 103.1 67.5)">VDD2A</text>
<text x="104.9" y="67.5" transform="rotate(-90 104.9 67.5)">VDD1A</text>
<text x="112" y="67.9" transform="rotate(-90 112 67.9)">VDDCR</text>
<text x="119.6" y="69">TXN</text>
<text x="119.7" y="67.2">TXP</text>
<text x="236.6" y="67.2">TD+</text>
<text x="236.6" y="69">TD-</text>
<text x="236.6" y="70.7">RD+</text>
<text x="243.2" y="70.7">NC</text>
<text x="81.9" y="72.5">RXD3/PHYAD2</text>
<text x="81.9" y="74.3">RXD2/RMIISEL</text>
<text x="81.9" y="76.1">RXD1/MODE1</text>
<text x="81.9" y="77.9">RXD0/MODE0</text>
<text x="119.5" y="76.1">RXN</text>
<text x="119.6" y="74.3">RXP</text>
<text x="236.6" y="72.5">RD-</text>
<text x="236.6" y="74.3">RCT</text>
<text x="236.6" y="77.9">YELC SHD1</text>
<text x="241.9" y="74.3">GND</text>
<text x="81.9" y="79.6">RXDV</text>
<text x="81.9" y="81.4">RXCLK/PHYAD1</text>
<text x="81.9" y="83.2">RXER/RXD4/PHYAD0</text>
<text x="236.6" y="79.6">YELA SHD2</text>
<text x="236.6" y="81.4">GRNC</text>
<text x="236.6" y="83.2">GRNA</text>
<text x="81.9" y="86.7">TXCLK</text>
<text x="81.9" y="88.5">TXEN</text>
<text x="81.9" y="90.3">TXD0</text>
<text x="81.9" y="92.1">TXD1</text>
<text x="81.9" y="93.9">TXD2</text>
<text x="81.9" y="95.6">TXD3</text>
<text x="81.9" y="97.4">COL/CRS_DV/MODE2</text>
<text x="81.9" y="99.2">CRS</text>
<text x="111.7" y="101">LED1/REGOFF</text>
<text x="81.9" y="104.5">nRST</text>
<text x="110.1" y="106.3">nINT/TXER/TXD4</text>
<text x="111.9" y="102.7">LED2/nINTSEL</text>
<text x="81.9" y="108.1">XTAL1/CLKIN</text>
<text x="81.9" y="111.6">XTAL2</text>
<text x="101.4" y="113.6" transform="rotate(-90 101.4 113.6)">GND_EP</text>
<text x="118" y="111.6">RBIAS</text>
</g>
<g font-size="1.3">
<text x="33" y="5.5">5</text>
<text x="86.4" y="5.5">4</text>
<text x="139.7" y="5.5">3</text>
<text x="193.1" y="5.5">2</text>
<text x="246.4" y="5.5">1</text>
<text x="5.1" y="28.2">D</text>
<text x="273.5" y="28.2">D</text>
<text x="5.1" y="70.4">C</text>
<text x="273.5" y="70.4">C</text>
<text x="5.1" y="112.7">B</text>
<text x="273.5" y="112.7">B</text>
<text x="5.1" y="154.9">A</text>
<text x="273.5" y="154.9">A</text>
<text x="33" y="176.2">5</text>
<text x="86.4" y="176.2">4</text>
<text x="139.7" y="176.2">3</text>
<text x="193.1" y="176.2">2</text>
<text x="246.4" y="176.2">1</text>
</g>
</svg>
